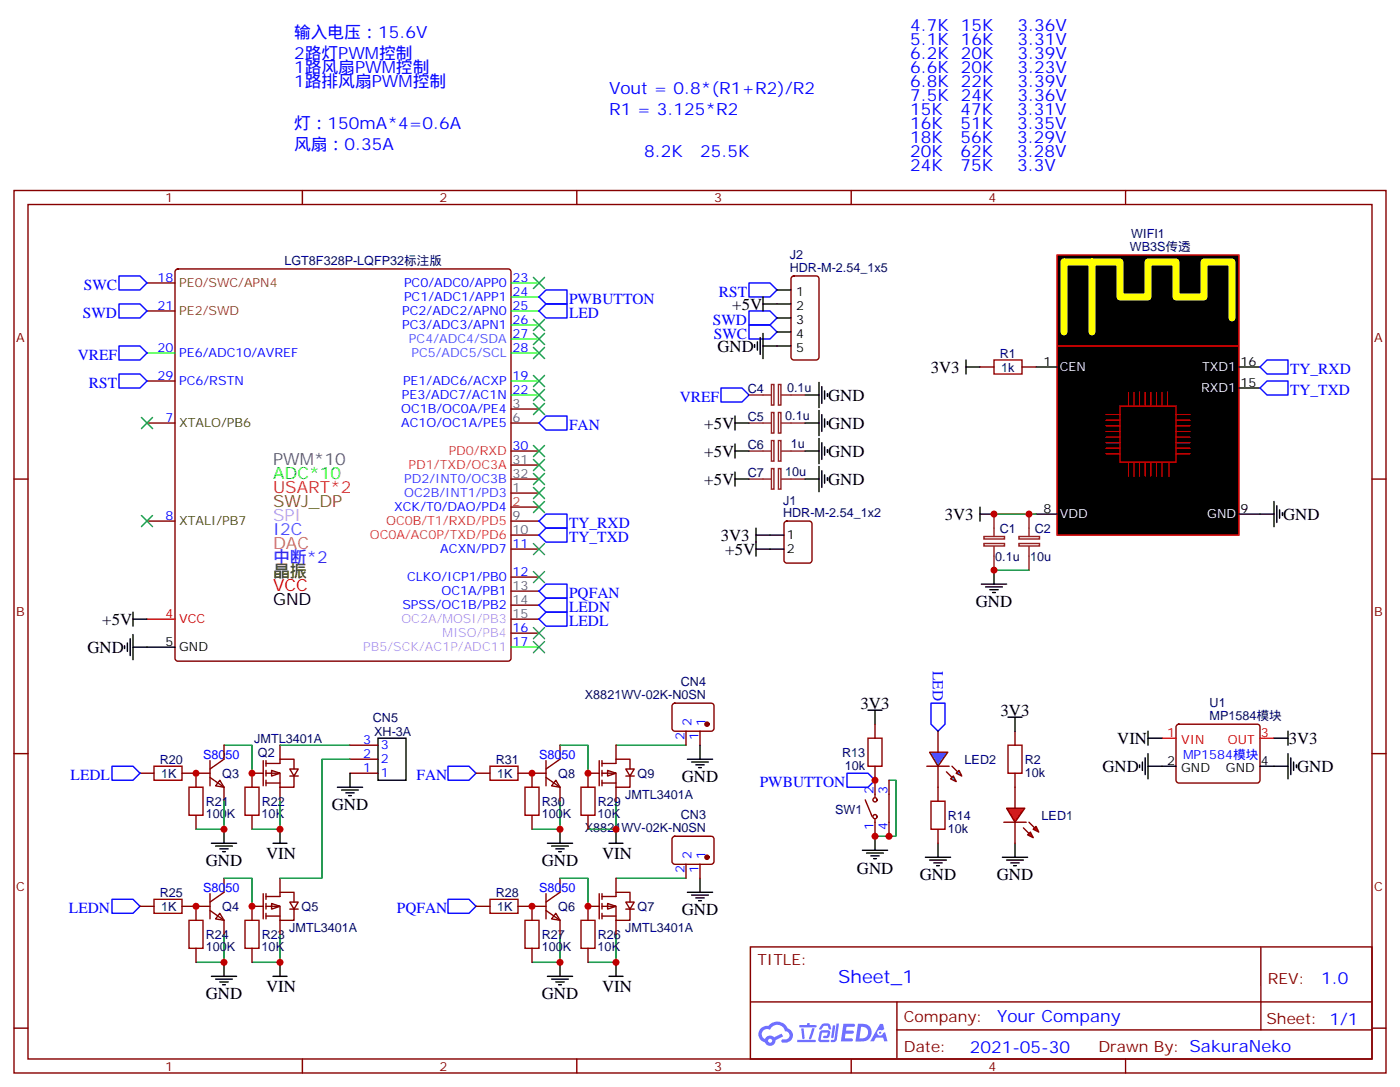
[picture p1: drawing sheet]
<svg xmlns="http://www.w3.org/2000/svg" width="353mm" height="274mm" viewBox="0 0 353 274" stroke-linecap="round" stroke-linejoin="round" font-family="sans-serif">
<g fill="none" stroke="#870000" stroke-width=".35">
<path d="M3.5 48h345.7v222.2h-345.7zM7.1 51.5h338.6v215.2h-338.6zM76.2 48v3.5M145.3 48v3.5M214.5 48v3.5M283.6 48v3.5M3.5 120.6h3.6M345.7 120.6h3.5M3.5 189.8h3.6M345.7 189.8h3.5M189.1 238.5h156.6v28.2h-156.6zM317.7 238.5v20.9"/>
<path d="M3.5 258.9h3.6M189.1 252.3h156.5M226 259.4h119.6M226 252.3v14.1M345.7 258.9h3.5M76.2 266.7v3.5M145.3 266.7v3.5M214.5 266.7v3.5M283.6 266.7v3.5"/>
</g>
<g fill="#5487ff">
<path d="M212.5 257.8h2.3a.47 .47 0 0 1 .5 .1 .47 .47 0 0 1 .1 .5l-.3 .2h-1.8l-.1 .9h1.6l.3 .3a.4 .4 0 0 1-.4 .5h-1.6l-.2 1.2h1.4a.46 .46 0 0 1 .5 .1 .46 .46 0 0 1 .1 .5l-.4 .2h-2.6z"/>
<path d="M221.8 257.9h.7l.3 1.3-.6 .3a.74 .74 0 0 0-1.1 .3 .74 .74 0 0 0 .5 1.1 .74 .74 0 0 0 .9-.7l.5-.3 .6 2.4h-.8l-.2-1h-1.9l-.5 1h-.9z"/>
<path d="M209.9 258.3h.6l-.4 2.9a.31 .31 0 0 1-.4 .3 .31 .31 0 0 1-.3-.4z"/>
<path d="M210.8 257.8h.6l-.5 3.9a.89 .89 0 0 1-.7 .7 .89 .89 0 0 1-.9-.3l.2-.2h.6l.2-.2z"/>
<path d="M207.1 258l.7-.2 1.1 .1 .6 1.2-.6 .2-.4-1-1 .2a.95 .95 0 0 1-1 .8l-.1-.2z"/>
<path d="M206.8 259.6l.5-.1h1.3a.89 .89 0 0 1 .4 1.5l-.3 .4h-1a.29 .29 0 0 1-.3-.3 .29 .29 0 0 1 .3-.2l.7-.1 .2-.8-1.5 .1-.3 1.7 1.9 .1a.29 .29 0 0 1 .3 .3 .29 .29 0 0 1-.3 .3l-2-.1-.4-.2-.1-.5 .3-1.6z"/>
<path d="M200.9 261.9h4.4a.3 .3 0 0 1 .3 .3 .3 .3 0 0 1-.3 .3h-4.3z"/>
<path d="M204.6 258.9h.7l-.5 1.7a1.02 1.02 0 0 1-.7 1.2l-.3-.3z"/>
<path d="M201.9 259h.6l.3 2.4-.3 .3-.3-.2z"/>
<path d="M201.5 258.2h1.8l.3-.5h.4v.5h1.5a.29 .29 0 0 1 .3 .3 .29 .29 0 0 1-.3 .2h-4z"/>
<path d="M216.2 257.8l-.6 4.5h1.4a2.27 2.27 0 0 0 2.6-2.3 2.27 2.27 0 0 0-2.7-2.2zM217 258.6a1.5 1.5 0 0 1 1.8 1.5 1.5 1.5 0 0 1-2 1.4h-.2z"/>
<path d="M191.7 259a2.09 2.09 0 0 0 1.1 3.5 1.37 1.37 0 0 0 1.5 .9 1.37 1.37 0 0 0 1.1-1.4l1.9-1-.4-.7-1.8 .9a1.4 1.4 0 0 0-2.3 .5 1.32 1.32 0 0 1-.7-1.9 1.32 1.32 0 0 1 1.9-.4 2.02 2.02 0 0 1 2.1-1.3 2.02 2.02 0 0 1 1.8 1.6 1.09 1.09 0 0 1 1 1.4 1.09 1.09 0 0 1-1.5 .7 .41 .41 0 0 0-.5 .3 .41 .41 0 0 0 .3 .5 1.89 1.89 0 0 0 2.5-1.2 1.89 1.89 0 0 0-1.2-2.4 2.84 2.84 0 0 0-4.9-.6l-1.1 .1zM193.5 262.1a.55 .55 0 0 1 1.1 0 .55 .55 0 0 1-1.1 0z"/>
<circle cx="221.8" cy="260.1" r=".28"/>
</g>
<path d="M266.3 64.2h45.9v70.6h-45.9z" fill="#000" stroke="#f00" stroke-width=".35"/>
<g fill="none" stroke="#000" stroke-width=".35">
<path d="M190.1 86.8v.7M190.9 86.1v2.1M191.6 85v4.3M192.3 87.1h3.5M192.3 84v6.3M202.8 99.5h3.6M206.4 96.3v6.4M207.1 97.4v4.2M207.8 98.4v2.1M208.5 99.1v.7M243.4 92.4h3.5M243.4 90.7v3.5"/>
<path d="M261.1 92.4h5.2M312.2 92.4h5.3M312.2 97.7h5.3M202.8 113.6h3.6M202.8 106.5h3.6M206.4 103.4v6.3M206.4 110.4v6.4M206.4 117.5v6.3M207.1 104.4v4.3M207.1 111.5v4.2M207.1 118.5v4.3M207.8 105.5v2.1"/>
<path d="M207.8 112.5v2.2M207.8 119.6v2.1M208.5 106.2v.7M208.5 113.2v.7M190.5 134.8h3.5M190.5 133v3.5M202.8 120.6h3.6M208.5 120.3v.7M246.9 129.5h3.6M246.9 127.7v3.5M261.1 129.5h5.2M312.2 129.5h8.8"/>
<path d="M321 126.3v6.3M321.7 127.4v4.2M322.4 128.4v2.1M323.1 129.1v.7M33.5 159.8v6.4M247.3 147.1h6.3M248.4 147.8h4.2M249.4 148.5h2.1M250.1 149.2h.7M250.5 143.6v3.5M31.4 162.6v.7M32.1 161.9v2.1"/>
<path d="M32.8 160.9v4.2M33.5 163h10.6M287.2 192.6v.7M287.9 191.9v2.1M288.6 190.9v4.2M289.3 193h7M289.3 185.9h3.5M289.3 184.1v3.6M289.3 189.8v6.3M317.5 193h7.1M321 185.9h3.6M324.6 184.1v3.6"/>
<path d="M324.6 189.8v6.3M325.3 190.9v4.2M326 191.9v2.1M326.7 192.6v.7"/>
</g>
<g fill="none" stroke="#c00" stroke-width=".35">
<path d="M284.3 98.8v3.5M285.8 98.8v3.5M287.2 98.8v3.5M288.6 98.8v3.5M290 98.8v3.5M291.4 98.8v3.5M292.8 98.8v3.5M294.2 98.8v3.5M278.7 104.4h3.5M278.7 105.8h3.5M278.7 107.2h3.5M278.7 108.7h3.5"/>
<path d="M278.7 110.1h3.5M278.7 111.5h3.5M278.7 112.9h3.5M278.7 114.3h3.5M282.2 102.3h14.1v14.1h-14.1zM284.3 116.4v3.5M285.8 116.4v3.5M287.2 116.4v3.5M288.6 116.4v3.5M290 116.4v3.5M291.4 116.4v3.5M292.8 116.4v3.5"/>
<path d="M294.6 116.4v3.5M296.3 104.4h3.6M296.3 105.8h3.6M296.3 107.2h3.6M296.3 108.7h3.6M296.3 110.1h3.6M296.3 111.5h3.6M296.3 112.9h3.6M296.3 114.3h3.6"/>
</g>
<path d="M266.3 87.1h45.9M37 155.9h7.1M292.8 185.9h3.5M317.5 185.9h3.5" fill="none" stroke="#f00" stroke-width=".35"/>
<path d="M275.2 66v17.6M310.4 80.1v-14.1h-7v8.8h-7.1v-8.8h-7v8.8h-7.1v-8.8h-14.1v17.6" fill="none" stroke="#ff0" stroke-width="1.8"/>
<g fill="none" stroke="#00f" stroke-width=".35">
<path d="M30 76.6h5.3l1.7 1.7-1.7 1.8h-5.3zM30 69.5h5.3l1.7 1.8-1.7 1.7h-5.3zM137.6 73h5.3v3.6h-5.3l-1.8-1.8zM137.6 76.6h5.3v3.5h-5.3l-1.8-1.8zM188.7 71.3h5.3l1.8 1.7-1.8 1.8h-5.3zM188.7 78.3h5.3l1.8 1.8-1.8 1.7h-5.3zM30 94.2h5.3l1.7 1.8-1.7 1.7h-5.3zM30 87.1h5.3l1.7 1.8-1.7 1.8h-5.3zM181.7 97.7h5.3l1.7 1.8-1.7 1.7h-5.3zM188.7 81.8h5.3l1.8 1.8-1.8 1.8h-5.3zM317.5 92.4l1.8-1.7h5.3v3.5h-5.3zM317.5 97.7l1.8-1.7h5.3v3.5h-5.3z"/>
<path d="M137.6 129.5h5.3v3.5h-5.3l-1.8-1.8zM137.6 133h5.3v3.5h-5.3l-1.8-1.7zM234.6 177.1h3.5v5.3l-1.7 1.7-1.8-1.7z"/>
</g>
<path d="M250.5 90.7h7v3.5h-7z" fill="none" stroke="#a10000" stroke-width=".35"/>
<g fill="none" stroke="#870000" stroke-width=".35">
<path d="M37 71.3h7.1M37 78.3h7.1M44.3 67.9l.5-.2h83.3a.71 .71 0 0 1 .7 .7v97.4l-.3 .5-.4 .2h-83.3l-.5-.2-.2-.5v-97.4zM37 96h7.1M246.9 92.4h3.6M257.5 92.4h3.6M37 106.5h7.1M128.8 106.5h7M128.8 103h7M128.8 113.6h7M128.8 117.1h7M37 131.2h7.1"/>
<path d="M128.8 131.2h7M128.8 120.6h7M128.8 127.7h7M128.8 124.2h7M128.8 134.8h7M128.8 138.3h7M128.8 145.3h7M128.8 148.9h7M128.8 152.4h7M128.8 155.9h7M128.8 159.5h7M296.6 182.6l.4-.2h19.8a.71 .71 0 0 1 .7 .7v13.4l-.2 .5-.5 .2h-19.8l-.5-.2-.2-.5v-13.4z"/>
</g>
<path d="M250.5 129.5h10.6M250.5 143.6h8.8" fill="none" stroke="#008700" stroke-width=".35"/>
<g fill="none" stroke="#8c2424" stroke-width=".35">
<path d="M188.7 99.5h5.7M194.4 96.8h.6v5.2h-.6zM196.1 96.8h.7v5.2h-.7zM196.8 99.5h6M188.7 113.6h5.7M188.7 106.5h5.7M194.4 118h.6v5.2h-.6zM194.4 110.9h.6v5.2h-.6zM194.4 103.9h.6v5.2h-.6zM196.1 118h.7v5.2h-.7zM196.1 110.9h.7v5.2h-.7zM196.1 103.9h.7v5.2h-.7z"/>
<path d="M196.8 113.6h6M196.8 106.5h6M188.7 120.6h5.7M196.8 120.6h6M247.9 136.9h5.2v.6h-5.2zM247.9 135.1h5.2v.6h-5.2zM250.5 129.5v5.6M250.5 137.6v6M256.8 136.9h5.1v.6h-5.1zM256.8 135.1h5.1v.6h-5.1zM259.3 129.5v5.6M259.3 137.6v6"/>
</g>
<path d="M128.8 71.3h7M128.8 74.8h7M128.8 78.3h7M37 88.9h7.1M128.8 88.9h7M128.8 81.8h7M128.8 85.4h7M128.8 99.5h7M128.8 96h7M128.8 163h7" fill="none" stroke="#0f0" stroke-width=".35"/>
<path d="M35.6 105.1l2.9 2.8M38.5 105.1l-2.9 2.8M35.6 129.8l2.9 2.8M38.5 129.8l-2.9 2.8" fill="none" stroke="#3c3" stroke-width=".35"/>
<path d="M234.2 189.4h4.6l-2.4 3.6z" fill="#09f" stroke="#870000" stroke-width=".35"/>
<path d="M233.5 193h5.7z" fill="#f00" stroke="#870000" stroke-width=".35"/>
<g fill="#870000" stroke="#870000" stroke-width=".35">
<path d="M239.9 193l1.4 1.4z"/>
<path d="M238.5 194.4l1.4 1.4z"/>
</g>
<g fill="#09f" stroke="#870000" stroke-width=".35">
<path d="M240.9 194.7l.8-.7 .7 1.4z"/>
<path d="M239.5 196.1l.7-.7 .7 1.4z"/>
</g>
<g fill="none" stroke="#870000" stroke-width=".35">
<path d="M220.5 182.4v3.5M220.5 193v7.7M224 196.5v14.1M236.4 184.1v5.3M236.4 193v8.8M255.8 184.1v3.6M255.8 194.7v3.6M218 201.4l1.8 4.3M220.5 206.4v4.2M236.4 208.8v3.6"/>
<circle cx="220.5" cy="205.7" r=".53"/>
<circle cx="220.5" cy="201.4" r=".53"/>
</g>
<g fill="none" stroke="#000" stroke-width=".35">
<path d="M218.7 178.9h3.5M220.5 178.9v3.5M254 180.6h3.5M255.8 180.6v3.5M217.3 214.1h6.4M218.4 214.8h4.2M219.4 215.5h2.1M220.1 216.3h.7M220.5 210.6v3.5M233.2 215.9h6.3M234.2 216.6h4.3M235.3 217.3h2.1"/>
<path d="M236 218h.7M236.4 212.4v3.5M252.6 215.9h6.3M253.6 216.6h4.3M254.7 217.3h2.1M255.4 218h.7M255.8 212.4v3.5"/>
</g>
<path d="M218.7 185.9h3.5v7.1h-3.5zM254 187.7h3.5v7h-3.5zM234.6 201.8h3.5v7h-3.5z" fill="none" stroke="#a10000" stroke-width=".35"/>
<path d="M224 196.5h1.8v14.1h-5.3" fill="none" stroke="#008700" stroke-width=".35"/>
<g fill="#f00" stroke="#870000" stroke-width=".35">
<path d="M253.6 203.6h4.6l-2.4 3.5z"/>
<path d="M252.9 207.1h5.7z"/>
</g>
<g fill="#870000" stroke="#870000" stroke-width=".35">
<path d="M259.3 207.1l1.4 1.4z"/>
<path d="M257.9 208.5l1.4 1.4z"/>
</g>
<g fill="#f00" stroke="#870000" stroke-width=".35">
<path d="M260.3 208.8l.8-.7 .7 1.4z"/>
<path d="M258.9 210.3l.7-.8 .7 1.5z"/>
</g>
<path d="M197.8 131.4l.5-.2h5.6a.71 .71 0 0 1 .7 .7l-.1 9.5-.6 .4h-5.6l-.5-.2-.2-.5v-9.2zM255.8 198.3v5.3M255.8 207.1v5.3" fill="none" stroke="#870000" stroke-width=".35"/>
<path d="M213.4 194.7h5.3l1.8 1.8-1.8 1.8h-5.3z" fill="none" stroke="#00f" stroke-width=".35"/>
<path d="M192.3 76.6h3.5M192.3 74.8v3.5M190.5 138.3h7.1M190.5 136.5v3.6M194 134.8h3.6M33.5 155.9h3.5M33.5 154.2v3.5M68.8 212.4h3.5M70.6 208.8v3.6" fill="none" stroke="#000" stroke-width=".35"/>
<path d="M56.4 187.7h7.1v7" fill="none" stroke="#008700" stroke-width=".35"/>
<path d="M68.4 194l2.2 .7-2.2 .7z" fill="#fff" stroke="#870000" stroke-width=".35"/>
<g fill="none" stroke="#870000" stroke-width=".35">
<path d="M35.3 194.7h3.5M45.9 194.7h7M49.4 194.7v3.6M52.9 195.8l3.5 2.5v3.5M52.9 191.6v6.3M55.4 196.5l1 1.8-2.1-.4zM56.4 187.7v3.5l-3.5 2.5M66.3 191.6v6.3M66.3 194.7h-2.8v3.6M67 192.3h3.6v-1.1h3.5v2.5M67 194.7h3.6v3.6M67 197.2h3.6"/>
<path d="M67 191.6v1.4M67 194v1.4M67 196.5v1.4M70.6 187.7v3.5M70.6 198.3v3.5M73 193.7h2.1l-1 1.7zM73 195.4h2.1M74.1 195.4v2.9h-3.5M49.4 205.3v3.5M63.5 205.3v3.5M35.3 228.2h3.5M45.9 228.2h7"/>
<path d="M49.4 228.2v3.6M49.4 238.8v3.6M52.9 229.3l3.5 2.5v3.5M52.9 225.1v6.3M55.4 230l1 1.8-2.1-.4zM56.4 221.2v3.5l-3.5 2.5M63.5 228.2v3.6M63.5 238.8v3.6"/>
</g>
<path d="M38.8 193h7.1v3.5h-7.1zM47.6 198.3h3.6v7h-3.6zM61.7 198.3h3.6v7h-3.6zM38.8 226.5h7.1v3.5h-7.1zM47.6 231.8h3.6v7h-3.6zM61.7 231.8h3.6v7h-3.6z" fill="none" stroke="#a10000" stroke-width=".35"/>
<path d="M70.6 187.7h17.6M56.4 201.8v7h-7M70.6 201.8v7h-7.1M56.4 235.3v7.1h-7M70.6 235.3v7.1h-7.1" fill="none" stroke="#008700" stroke-width=".35"/>
<path d="M53.3 212.4h6.3M54.3 213.1h4.3M55.4 213.8h2.1M56.1 214.5h.7M56.4 208.8v3.6M53.3 245.9h6.3M54.3 246.6h4.3M55.4 247.3h2.1M56.1 248h.7M56.4 242.4v3.5" fill="none" stroke="#000" stroke-width=".35"/>
<path d="M28.2 193h5.3l1.8 1.7-1.8 1.8h-5.3zM28.2 226.5h5.3l1.8 1.7-1.8 1.8h-5.3z" fill="none" stroke="#00f" stroke-width=".35"/>
<path d="M68.4 227.5l2.2 .7-2.2 .8z" fill="#fff" stroke="#870000" stroke-width=".35"/>
<g fill="none" stroke="#870000" stroke-width=".35">
<path d="M169.6 210.8l.4-.2h9.2a.71 .71 0 0 1 .7 .7v5.7l-.4 .6-9.5 .1-.5-.3-.2-.4v-5.7zM172.9 217.7v3.5M176.4 217.7v3.5M63.5 228.2h2.8M66.3 225.1v6.3M67 225.8h3.6v-1.1h3.5v2.5M67 228.2h3.6v3.6M67 230.7h3.6M67 225.1v1.4M67 227.5v1.5M67 230v1.4M70.6 221.2v3.5"/>
<path d="M70.6 231.8v3.5M73 227.2h2.1l-1 1.8zM73 229h2.1M74.1 229v2.8h-3.5M119.9 228.2h3.6M130.5 228.2h7.1M134.1 228.2v3.6M134.1 238.8v3.6M137.6 229.3l3.5 2.5v3.5M137.6 225.1v6.3M140.1 230l1 1.8-2.1-.4zM141.1 221.2v3.5l-3.5 2.5"/>
<path d="M148.2 228.2v3.6M148.2 238.8v3.6"/>
</g>
<path d="M173.2 224.7h6.4M174.3 225.4h4.2M175.3 226.1h2.1M176 226.8h.7M176.4 221.2v3.5M68.8 245.9h3.5M70.6 242.4v3.5M137.9 245.9h6.4M139 246.6h4.2M140.1 247.3h2.1M140.8 248h.7M141.1 242.4v3.5" fill="none" stroke="#000" stroke-width=".35"/>
<path d="M56.4 221.2h7.1v7M141.1 235.3v7.1h-7M155.2 235.3v7.1h-7M155.2 221.2h17.7" fill="none" stroke="#008700" stroke-width=".35"/>
<circle cx="178.2" cy="215.9" r=".53" fill="#870000" stroke="#870000" stroke-width=".35"/>
<path d="M112.9 226.5h5.3l1.7 1.7-1.7 1.8h-5.3z" fill="none" stroke="#00f" stroke-width=".35"/>
<path d="M123.5 226.5h7v3.5h-7zM132.3 231.8h3.5v7h-3.5zM146.4 231.8h3.5v7h-3.5z" fill="none" stroke="#a10000" stroke-width=".35"/>
<path d="M153.1 227.5l2.1 .7-2.1 .8z" fill="#fff" stroke="#870000" stroke-width=".35"/>
<g fill="none" stroke="#870000" stroke-width=".35">
<path d="M169.6 177.3l.4-.2h9.2a.71 .71 0 0 1 .7 .7v5.6l-.4 .7h-9.5l-.5-.2-.2-.5v-5.6zM119.9 194.7h3.6M130.5 194.7h7.1M134.1 194.7v3.6M137.6 195.8l3.5 2.5v3.5M137.6 191.6v6.3M140.1 196.5l1 1.8-2.1-.4zM141.1 187.7v3.5l-3.5 2.5M148.2 194.7v3.6M172.9 184.1v3.6M176.4 184.1v3.6M134.1 205.3v3.5"/>
<path d="M148.2 205.3v3.5M148.2 228.2h2.8M151 225.1v6.3M151.7 225.8h3.5v-1.1h3.5v2.5M151.7 228.2h3.5v3.6M151.7 230.7h3.5M151.7 225.1v1.4M151.7 227.5v1.5M151.7 230v1.4M155.2 221.2v3.5M155.2 231.8v3.5M157.7 227.2h2.1l-1.1 1.8z"/>
<path d="M157.7 229h2.1M158.7 229v2.8h-3.5"/>
</g>
<path d="M173.2 191.2h6.4M174.3 191.9h4.2M175.3 192.6h2.1M176 193.3h.7M176.4 187.7v3.5M137.9 212.4h6.4M139 213.1h4.2M140.1 213.8h2.1M140.8 214.5h.7M141.1 208.8v3.6M153.5 245.9h3.5M155.2 242.4v3.5" fill="none" stroke="#000" stroke-width=".35"/>
<path d="M155.2 187.7h17.7M141.1 201.8v7h-7M155.2 201.8v7h-7M141.1 221.2h7.1v7" fill="none" stroke="#008700" stroke-width=".35"/>
<circle cx="178.2" cy="182.4" r=".53" fill="#870000" stroke="#870000" stroke-width=".35"/>
<path d="M112.9 193h5.3l1.7 1.7-1.7 1.8h-5.3z" fill="none" stroke="#00f" stroke-width=".35"/>
<path d="M123.5 193h7v3.5h-7zM132.3 198.3h3.5v7h-3.5zM146.4 198.3h3.5v7h-3.5z" fill="none" stroke="#a10000" stroke-width=".35"/>
<path d="M153.1 194l2.1 .7-2.1 .7z" fill="#fff" stroke="#870000" stroke-width=".35"/>
<g fill="none" stroke="#870000" stroke-width=".35">
<path d="M199.6 69.7l.4-.2h5.7a.71 .71 0 0 1 .7 .7l-.1 20-.6 .5h-5.7l-.5-.3-.2-.4v-19.8zM88.2 194.7h7M88.2 191.2h7M88.2 187.7h7M148.2 194.7h2.8M151 191.6v6.3M151.7 192.3h3.5v-1.1h3.5v2.5M151.7 194.7h3.5v3.6M151.7 197.2h3.5M151.7 191.6v1.4M151.7 194v1.4M151.7 196.5v1.4"/>
<path d="M155.2 187.7v3.5M155.2 198.3v3.5M157.7 193.7h2.1l-1.1 1.7zM157.7 195.4h2.1M158.7 195.4v2.9h-3.5"/>
</g>
<g fill="none" stroke="#000" stroke-width=".35">
<path d="M195.8 73h3.5M195.8 76.6h3.5M195.8 80.1h3.5M195.8 83.6h3.5M195.8 87.1h3.5M185.2 106.5h3.5M185.2 104.8v3.5M185.2 111.8v3.6M185.2 118.9v3.5M185.2 113.6h3.5M185.2 120.6h3.5M85 198.3h6.4"/>
<path d="M86.1 199h4.2M87.1 199.7h2.2M88.2 194.7v3.6M95.2 185.9h7.1v10.6h-7.1zM87.8 200.4h.7M153.5 212.4h3.5M155.2 208.8v3.6"/>
</g>
<path d="M88.2 191.2h-7.1v30h-10.5M141.1 187.7h7.1v7" fill="none" stroke="#008700" stroke-width=".35"/>
<path d="M137.6 104.8h5.3v3.5h-5.3l-1.8-1.8zM135.8 155.9l1.8-1.7h5.3v3.5h-5.3zM137.6 147.1h5.3v3.5h-5.3l-1.8-1.7zM137.6 150.6h5.3v3.6h-5.3l-1.8-1.8z" fill="none" stroke="#00f" stroke-width=".35"/>
<g fill="none" stroke="#3c3" stroke-width=".35">
<path d="M134.4 69.8l2.8 2.9M137.2 69.8l-2.8 2.9M134.4 80.4l2.8 2.9M134.4 84l2.8 2.8M134.4 87.5l2.8 2.8M134.4 94.5l2.8 2.9M134.4 98.1l2.8 2.8M137.2 80.4l-2.8 2.9M137.2 84l-2.8 2.8M137.2 87.5l-2.8 2.8M137.2 94.5l-2.8 2.9M137.2 98.1l-2.8 2.8"/>
<path d="M134.4 101.6l2.8 2.8M134.4 112.2l2.8 2.8M134.4 115.7l2.8 2.8M134.4 119.2l2.8 2.9M137.2 101.6l-2.8 2.8M137.2 112.2l-2.8 2.8M137.2 115.7l-2.8 2.8M137.2 119.2l-2.8 2.9M134.4 122.8l2.8 2.8M134.4 126.3l2.8 2.8M134.4 136.9l2.8 2.8M137.2 122.8l-2.8 2.8"/>
<path d="M137.2 126.3l-2.8 2.8M137.2 136.9l-2.8 2.8M134.4 143.9l2.8 2.9M134.4 158l2.8 2.9M137.2 143.9l-2.8 2.9M137.2 158l-2.8 2.9M134.4 161.6l2.8 2.8M137.2 161.6l-2.8 2.8"/>
</g>
<g fill="#c00">
<circle cx="259.3" cy="129.5" r=".88"/>
<circle cx="250.5" cy="129.5" r=".88"/>
<circle cx="250.5" cy="143.6" r=".88"/>
<circle cx="224" cy="210.6" r=".88"/>
<circle cx="220.5" cy="210.6" r=".88"/>
<circle cx="220.5" cy="196.5" r=".88"/>
<circle cx="70.6" cy="208.8" r=".88"/>
<circle cx="63.5" cy="194.7" r=".88"/>
<circle cx="56.4" cy="208.8" r=".88"/>
<circle cx="49.4" cy="194.7" r=".88"/>
<circle cx="49.4" cy="228.2" r=".88"/>
<circle cx="56.4" cy="242.4" r=".88"/>
<circle cx="63.5" cy="228.2" r=".88"/>
<circle cx="70.6" cy="242.4" r=".88"/>
<circle cx="134.1" cy="228.2" r=".88"/>
<circle cx="141.1" cy="242.4" r=".88"/>
<circle cx="148.2" cy="228.2" r=".88"/>
<circle cx="155.2" cy="242.4" r=".88"/>
<circle cx="134.1" cy="194.7" r=".88"/>
<circle cx="141.1" cy="208.8" r=".88"/>
<circle cx="148.2" cy="194.7" r=".88"/>
<circle cx="155.2" cy="208.8" r=".88"/>
</g>
<text font-size="4.6" fill="#00f" x="211.2" y="247.5">Sheet_1</text>
<g font-size="4.2" fill="#00f">
<text x="74.1" y="9.5">输入电压：15.6V</text>
<text x="229.3" y="7.8">4.7K</text>
<text x="229.3" y="11.3">5.1K</text>
<text x="242.1" y="7.8">15K</text>
<text x="242.1" y="11.3">16K</text>
<text x="256.4" y="7.8">3.36V</text>
<text x="256.4" y="11.3">3.31V</text>
<text x="74.1" y="14.8">2路灯PWM控制</text>
<text x="229.3" y="14.8">6.2K</text>
<text x="242.1" y="14.8">20K</text>
<text x="256.4" y="14.8">3.39V</text>
<text x="74.1" y="18.3">1路风扇PWM控制</text>
<text x="74.1" y="21.9">1路排风扇PWM控制</text>
<text x="153.5" y="23.6">Vout = 0.8*(R1+R2)/R2</text>
<text x="229.3" y="18.3">6.6K</text>
<text x="229.3" y="21.9">6.8K</text>
<text x="242.1" y="18.3">20K</text>
<text x="242.1" y="21.9">22K</text>
<text x="256.4" y="18.3">3.23V</text>
<text x="256.4" y="21.9">3.39V</text>
<text x="153.5" y="28.9">R1 = 3.125*R2</text>
<text x="229.3" y="25.4">7.5K</text>
<text x="229.3" y="28.9">15K</text>
<text x="242.1" y="28.9">47K</text>
<text x="242.1" y="25.4">24K</text>
<text x="256.3" y="28.9">3.31V</text>
<text x="256.4" y="25.4">3.36V</text>
<text x="74.1" y="32.5">灯：150mA*4=0.6A</text>
<text x="229.3" y="32.5">16K</text>
<text x="229.3" y="36">18K</text>
<text x="242.1" y="32.5">51K</text>
<text x="242.1" y="36">56K</text>
<text x="256.3" y="32.5">3.35V</text>
<text x="256.3" y="36">3.29V</text>
<text x="74.1" y="37.7">风扇：0.35A</text>
<text x="162.3" y="39.5">8.2K</text>
<text x="176.4" y="39.5">25.5K</text>
<text x="229.3" y="39.5">20K</text>
<text x="242.1" y="39.5">62K</text>
<text x="256.3" y="39.5">3.28V</text>
<text x="229.3" y="43">24K</text>
<text x="242.1" y="43">75K</text>
<text x="256.3" y="43">3.3V</text>
<text x="332.9" y="247.7">1.0</text>
<text x="251.3" y="257.3">Your Company</text>
<text x="244.3" y="265.1">2021-05-30</text>
</g>
<g font-size="4.2">
<text x="184.5" y="78">+5V</text>
<text x="180.8" y="88.6">GND</text>
<text x="234.5" y="93.9">3V3</text>
<text x="208.7" y="100.9">GND</text>
<text x="177.5" y="108">+5V</text>
<text x="208.7" y="108">GND</text>
<text x="177.5" y="115">+5V</text>
<text x="208.7" y="115">GND</text>
<text x="177.5" y="122.1">+5V</text>
<text x="208.7" y="122.1">GND</text>
<text x="238.1" y="130.9">3V3</text>
<text x="323.3" y="130.9">GND</text>
<text x="181.6" y="136.2">3V3</text>
<text x="182.8" y="139.7">+5V</text>
<text x="68.8" y="152.4">GND</text>
<text x="245.9" y="152.8">GND</text>
<text x="25.8" y="157.4">+5V</text>
<text x="22.1" y="164.4">GND</text>
<text x="216.8" y="178.5">3V3</text>
<text x="252.1" y="180.3">3V3</text>
<text x="281.5" y="187.3">VIN</text>
<text x="324.7" y="187.3">3V3</text>
<text x="171.8" y="196.8">GND</text>
<text x="277.8" y="194.4">GND</text>
<text x="326.8" y="194.4">GND</text>
<text x="83.6" y="203.9">GND</text>
<text x="51.9" y="218">GND</text>
<text x="67" y="216.3">VIN</text>
<text x="136.5" y="218">GND</text>
<text x="151.7" y="216.3">VIN</text>
<text x="215.9" y="220.2">GND</text>
<text x="231.8" y="221.5">GND</text>
<text x="251.2" y="221.5">GND</text>
<text x="171.8" y="230.4">GND</text>
<text x="51.9" y="251.5">GND</text>
<text x="67" y="249.8">VIN</text>
<text x="136.5" y="251.5">GND</text>
<text x="151.7" y="249.8">VIN</text>
</g>
<text font-size="4.2" fill="#666" x="68.8" y="117.1">PWM*10</text>
<text font-size="4.2" fill="#f60" x="68.8" y="124.2">USART*2</text>
<text font-size="4.2" fill="#0f0" x="68.8" y="120.6">ADC*10</text>
<text font-size="4.2" fill="#960" x="68.8" y="127.7">SWJ_DP</text>
<text font-size="4.2" fill="#f6f" x="68.8" y="131.2">SPI</text>
<text font-size="4.2" fill="#09f" x="68.8" y="134.8">I2C</text>
<text font-size="4.2" fill="#60f" x="68.8" y="141.8">中断*2</text>
<text font-size="4.2" fill="#c66" x="68.8" y="138.3">DAC</text>
<text font-size="4.2" fill="#f00" x="68.8" y="148.9">VCC</text>
<text font-size="4.2" fill="#360" x="68.8" y="145.3">晶振</text>
<g font-size="3.9" fill="#00f">
<text x="21.1" y="73">SWC</text>
<text x="143.4" y="76.6">PWBUTTON</text>
<text x="181.1" y="74.8">RST</text>
<text x="20.9" y="80.1">SWD</text>
<text x="143.4" y="80.1">LED</text>
<text x="179.6" y="81.8">SWD</text>
<text x="179.9" y="85.4">SWC</text>
<text x="19.6" y="90.7">VREF</text>
<text x="325.1" y="94.2">TY_RXD</text>
<text x="22.4" y="97.7">RST</text>
<text x="171.3" y="101.2">VREF</text>
<text x="325.1" y="99.5">TY_TXD</text>
<text x="143.4" y="108.3">FAN</text>
<text x="143.4" y="133">TY_RXD</text>
<text x="143.4" y="136.5">TY_TXD</text>
<text x="143.4" y="150.6">PQFAN</text>
<text x="143.4" y="154.2">LEDN</text>
<text x="143.4" y="157.7">LEDL</text>
<text x="235.1" y="168.9" transform="rotate(90 235.1 168.9)">LED</text>
<text x="17.8" y="196.5">LEDL</text>
<text x="104.9" y="196.5">FAN</text>
<text x="191.4" y="198.3">PWBUTTON</text>
<text x="17.4" y="230">LEDN</text>
<text x="100" y="230">PQFAN</text>
</g>
<g font-size="3.9" fill="#800">
<text x="190.9" y="243.1">TITLE:</text>
<text x="319.5" y="247.7">REV:</text>
<text x="227.8" y="257.3">Company:</text>
<text x="319.1" y="257.9">Sheet: 1/1</text>
<text x="227.8" y="264.9">Date:</text>
<text x="276.8" y="265">Drawn By: SakuraNeko</text>
</g>
<g font-size="3.2" fill="#800">
<text x="41.6" y="51">1</text>
<text x="110.8" y="51">2</text>
<text x="179.9" y="51">3</text>
<text x="249.1" y="51">4</text>
<text x="4.1" y="86.1">A</text>
<text x="346.3" y="86.1">A</text>
<text x="4.1" y="155.2">B</text>
<text x="346.3" y="155.2">B</text>
<text x="4.1" y="224.4">C</text>
<text x="346.3" y="224.4">C</text>
<text x="41.6" y="269.7">1</text>
<text x="110.8" y="269.7">2</text>
<text x="179.9" y="269.7">3</text>
<text x="249.1" y="269.7">4</text>
</g>
<g font-size="3.2" fill="#000080">
<text x="285.1" y="60">WIFI1</text>
<text x="199" y="65.3">J2</text>
<text x="284.7" y="63.1">WB3S传透</text>
<text x="71.7" y="66.7">LGT8F328P-LQFP32标注版</text>
<text x="199" y="68.4">HDR-M-2.54_1x5</text>
<text x="251.9" y="90">R1</text>
<text x="252.2" y="93.6">1k</text>
<text x="188.4" y="98.9">C4</text>
<text x="198.3" y="98.8">0.1u</text>
<text x="188.4" y="105.9">C5</text>
<text x="197.9" y="105.9">0.1u</text>
<text x="188.4" y="113">C6</text>
<text x="199.3" y="112.9">1u</text>
<text x="188.4" y="120">C7</text>
<text x="197.9" y="120">10u</text>
<text x="197.3" y="130.2">HDR-M-2.54_1x2</text>
<text x="197.3" y="127.1">J1</text>
<text x="251.9" y="134.1">C1</text>
<text x="260.7" y="134.1">C2</text>
<text x="250.8" y="141.2">0.1u</text>
<text x="259.6" y="141.2">10u</text>
<text x="171.6" y="172.8">CN4</text>
<text x="147.4" y="176">X8821WV-02K-N0SN</text>
<text x="304.8" y="178.2">U1</text>
<text x="94" y="181.7">CN5</text>
<text x="94.3" y="185.3">XH-3A</text>
<text x="304.8" y="181.3">MP1584模块</text>
<text x="64.1" y="187.1">JMTL3401A</text>
<text x="65" y="190.6">Q2</text>
<text x="212.2" y="190.6">R13</text>
<text x="40.2" y="192.3">R20</text>
<text x="40.6" y="195.8">1K</text>
<text x="56" y="195.9">Q3</text>
<text x="124.9" y="192.3">R31</text>
<text x="125.3" y="195.8">1K</text>
<text x="140.7" y="195.9">Q8</text>
<text x="160.7" y="196">Q9</text>
<text x="212.9" y="193.8">10k</text>
<text x="243.1" y="192.4">LED2</text>
<text x="258.2" y="195.6">10k</text>
<text x="258.2" y="192.3">R2</text>
<text x="51.9" y="202.9">R21</text>
<text x="66" y="203.1">R22</text>
<text x="136.5" y="202.9">R30</text>
<text x="150.6" y="203.1">R29</text>
<text x="157.6" y="201.1">JMTL3401A</text>
<text x="51.9" y="206.1">100K</text>
<text x="65.9" y="206.1">10K</text>
<text x="136.5" y="206.1">100K</text>
<text x="147.4" y="209.5">X8821WV-02K-N0SN</text>
<text x="150.6" y="206.1">10K</text>
<text x="171.6" y="206.3">CN3</text>
<text x="210.4" y="204.9">SW1</text>
<text x="238.8" y="209.7">10k</text>
<text x="238.8" y="206.5">R14</text>
<text x="262.5" y="206.5">LED1</text>
<text x="40.2" y="225.8">R25</text>
<text x="124.9" y="225.8">R28</text>
<text x="40.6" y="229.4">1K</text>
<text x="56" y="229.4">Q4</text>
<text x="76" y="229.5">Q5</text>
<text x="125.3" y="229.4">1K</text>
<text x="140.7" y="229.4">Q6</text>
<text x="160.7" y="229.5">Q7</text>
<text x="51.9" y="239.6">100K</text>
<text x="51.9" y="236.4">R24</text>
<text x="65.9" y="239.6">10K</text>
<text x="66" y="236.6">R23</text>
<text x="72.9" y="234.7">JMTL3401A</text>
<text x="136.5" y="239.6">100K</text>
<text x="136.5" y="236.4">R27</text>
<text x="150.6" y="239.6">10K</text>
<text x="150.6" y="236.6">R26</text>
<text x="157.6" y="234.7">JMTL3401A</text>
</g>
<g font-size="3.2" fill="#00f">
<text x="39.7" y="70.9">18</text>
<text x="129.1" y="70.9">23</text>
<text x="39.7" y="78">21</text>
<text x="101.8" y="72.3">PC0/ADC0/APP0</text>
<text x="101.8" y="75.8">PC1/ADC1/APP1</text>
<text x="129.1" y="74.4">24</text>
<text x="129.1" y="78">25</text>
<text x="101.4" y="79.4">PC2/ADC2/APN0</text>
<text x="101.4" y="82.9">PC3/ADC3/APN1</text>
<text x="129.1" y="81.5">26</text>
<text x="39.7" y="88.5">20</text>
<text x="45.2" y="90">PE6/ADC10/AVREF</text>
<text x="129.1" y="85">27</text>
<text x="129.1" y="88.5">28</text>
<text x="39.7" y="95.6">29</text>
<text x="129.1" y="95.6">19</text>
<text x="45.2" y="97">PC6/RSTN</text>
<text x="101.3" y="100.5">PE3/ADC7/AC1N</text>
<text x="101.6" y="97">PE1/ADC6/ACXP</text>
<text x="129.1" y="99.1">22</text>
<text x="41.7" y="106.2">7</text>
<text x="101.1" y="104.1">OC1B/OC0A/PE4</text>
<text x="101.1" y="107.6">AC1O/OC1A/PE5</text>
<text x="129.1" y="113.2">30</text>
<text x="41.7" y="130.9">8</text>
<text x="99.3" y="128.8">XCK/T0/DAO/PD4</text>
<text x="129.1" y="137.9">11</text>
<text x="111" y="139.3">ACXN/PD7</text>
<text x="102.6" y="146.4">CLKO/ICP1/PB0</text>
<text x="111.3" y="149.9">OC1A/PB1</text>
<text x="129.1" y="145">12</text>
<text x="101.4" y="153.5">SPSS/OC1B/PB2</text>
<text x="129.1" y="159.1">16</text>
<text x="129.1" y="162.6">17</text>
<text x="174.3" y="182.8" transform="rotate(-90 174.3 182.8)">2</text>
<text x="177.8" y="182.8" transform="rotate(-90 177.8 182.8)">1</text>
<text x="51.2" y="191.2">S8050</text>
<text x="91.5" y="190.9">2</text>
<text x="91.5" y="187.3">3</text>
<text x="96" y="188.7">3</text>
<text x="135.8" y="191.2">S8050</text>
<text x="172.5" y="186.3" transform="rotate(-90 172.5 186.3)">2</text>
<text x="176" y="186.3" transform="rotate(-90 176 186.3)">1</text>
<text x="298.1" y="191.2">MP1584模块</text>
<text x="91.5" y="194.4">1</text>
<text x="96" y="195.8">1</text>
<text x="96" y="192.3">2</text>
<text x="220.1" y="200" transform="rotate(-90 220.1 200)">2</text>
<text x="223.7" y="200" transform="rotate(-90 223.7 200)">3</text>
<text x="220.1" y="209.1" transform="rotate(-90 220.1 209.1)">1</text>
<text x="223.7" y="209.1" transform="rotate(-90 223.7 209.1)">4</text>
<text x="172.5" y="219.9" transform="rotate(-90 172.5 219.9)">2</text>
<text x="174.3" y="216.4" transform="rotate(-90 174.3 216.4)">2</text>
<text x="176" y="219.9" transform="rotate(-90 176 219.9)">1</text>
<text x="177.8" y="216.4" transform="rotate(-90 177.8 216.4)">1</text>
<text x="51.2" y="224.7">S8050</text>
<text x="135.8" y="224.7">S8050</text>
</g>
<g font-size="3.2" fill="#960">
<text x="45.2" y="72.3">PE0/SWC/APN4</text>
<text x="45.2" y="79.4">PE2/SWD</text>
</g>
<g font-size="3.2">
<text x="200.6" y="74.4">1</text>
<text x="200.6" y="78">2</text>
<text x="200.6" y="81.5">3</text>
<text x="200.6" y="85">4</text>
<text x="200.6" y="88.5">5</text>
<text x="262.9" y="92.1">1</text>
<text x="312.6" y="92.1">16</text>
<text x="312.6" y="97.4">15</text>
<text x="262.9" y="129.1">8</text>
<text x="312.6" y="129.1">9</text>
<text x="198.3" y="135.8">1</text>
<text x="198.3" y="139.3">2</text>
<text x="41.7" y="162.6">5</text>
<text x="45.2" y="164">GND</text>
<text x="294.1" y="192.6">2</text>
<text x="297.6" y="194.4">GND</text>
<text x="308.9" y="194.4">GND</text>
<text x="317.7" y="192.6">4</text>
</g>
<g font-size="3.2" fill="#09f">
<text x="103" y="86.4">PC4/ADC4/SDA</text>
<text x="103.7" y="90">PC5/ADC5/SCL</text>
</g>
<g font-size="3.2" fill="#fff">
<text x="267.1" y="93.5">CEN</text>
<text x="302.9" y="93.5">TXD1</text>
<text x="302.7" y="98.8">RXD1</text>
<text x="267.1" y="130.5">VDD</text>
<text x="304.2" y="130.5">GND</text>
</g>
<g font-size="3.2" fill="#360">
<text x="45.2" y="107.6">XTALO/PB6</text>
<text x="45.2" y="132.3">XTALI/PB7</text>
</g>
<g font-size="3.2" fill="#666">
<text x="129.1" y="106.2">6</text>
<text x="129.1" y="102.7">3</text>
<text x="129.1" y="116.8">31</text>
<text x="129.1" y="120.3">32</text>
<text x="129.1" y="123.8">1</text>
<text x="129.1" y="130.9">9</text>
<text x="129.1" y="134.4">10</text>
<text x="129.1" y="148.5">13</text>
<text x="129.1" y="152">14</text>
<text x="129.1" y="155.6">15</text>
</g>
<g font-size="3.2" fill="#f60">
<text x="103" y="118.2">PD1/TXD/OC3A</text>
<text x="113.1" y="114.7">PD0/RXD</text>
<text x="93.2" y="135.8">OC0A/AC0P/TXD/PD6</text>
<text x="97.3" y="132.3">OC0B/T1/RXD/PD5</text>
</g>
<g font-size="3.2" fill="#60f">
<text x="101.9" y="121.7">PD2/INT0/OC3B</text>
<text x="101.9" y="125.2">OC2B/INT1/PD3</text>
</g>
<text font-size="3.2" fill="#c60" x="129.1" y="127.4">2</text>
<g font-size="3.2" fill="#f00">
<text x="41.7" y="155.6">4</text>
<text x="45.2" y="157">VCC</text>
<text x="294.1" y="185.6">1</text>
<text x="317.7" y="185.6">3</text>
<text x="297.6" y="187.3">VIN</text>
<text x="309.4" y="187.3">OUT</text>
</g>
<g font-size="3.2" fill="#f6f">
<text x="101.1" y="157">OC2A/MOSI/PB3</text>
<text x="111.5" y="160.5">MISO/PB4</text>
<text x="91.5" y="164">PB5/SCK/AC1P/ADC11</text>
</g>
</svg>
